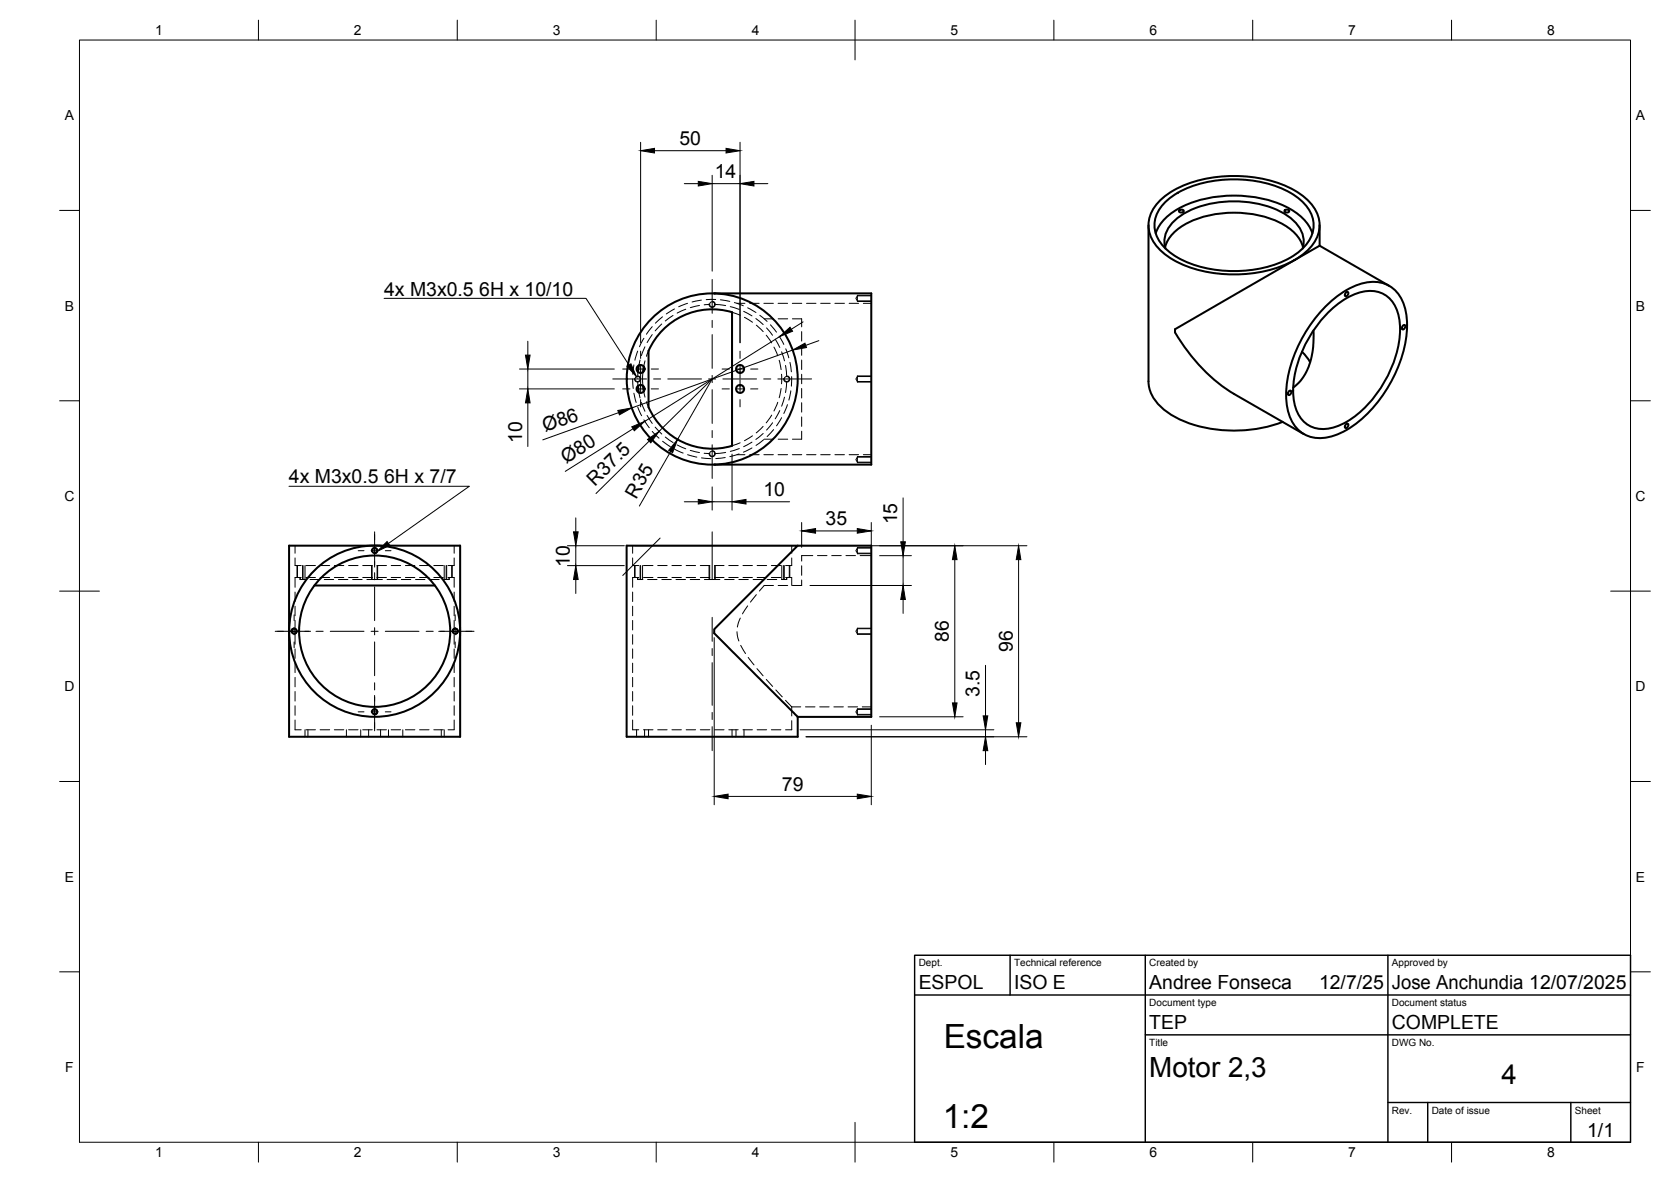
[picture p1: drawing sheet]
<svg xmlns="http://www.w3.org/2000/svg" width="420mm" height="297mm" viewBox="0 0 420 297" stroke-linecap="round" stroke-linejoin="round" font-family="sans-serif">
<!-- layer: Hidden -->
<g fill="none" stroke="#000" stroke-width=".25">
<path d="M166.6 79.6l-1.8 1.6M169.2 79.3l-1.9 1.4M169.6 77.6l-2.1 1.3M172.4 77.7l-2.1 1M172.9 76.2l-2.3 .9M175.9 76.8l-2.3 .5M176.4 75.4l-2.4 .5M178.4 76.5l-1.3 .1M179.7 76.5l2.8 .3M180 75.3h-2.4M181.1 75.3l2.4 .4M183.6 77.1l2.3 .7"/>
<path d="M184.1 78.5l2 .7M184.7 76l2.2 .8M185.3 76.2h2M187 78.2l2.1 1.2M187.2 79.7l2 1.3M188 77.4l2.1 1.1M188.5 76.2h2.4M191.1 79.2l1.8 1.6M192.1 76.2h2.4M195.6 76.2h2.4M199.2 76.2h2.4M202.8 76.2h2.4"/>
<path d="M206.4 76.2h2.3M209.9 76.2h2.4M213.5 76.2h2.4M215.6 74.2v1.6M217.1 76.2h2M219.1 74.3h-3.5l-.4 .7 .4 .6h3.5M159.1 95.3l.1 2.3M159.4 98.8l.6 2.3M159.4 91.7l-.3 2.4M160.3 88.2l-.7 2.3M160.3 95.9l.1 1.1M160.4 93.5l-.1 1.1"/>
<path d="M160.6 98.6l.3 1.4M160.9 90.5l-.3 1.3M161.6 93.6v3.3M161.8 98.4l.4 1.4M161.9 85l-1.1 2.1M162.2 87.2l-.9 2.2M162.2 90.7l-.4 1.4M163.1 88.1l-.6 1.4M164 84.1l-1.3 2M164 82.1l-1.5 1.9M166.4 81.4l-1.7 1.7M190.1 80.1l1.8 1.5"/>
<path d="M190.2 81.7l1.7 1.6M192.2 80.1h2.3M192.7 84.2l1.3 2M192.7 82.4l1.5 1.9M193.7 81.6l1.5 1.9M194.6 87.2l1 2.2M194.9 85.2l1.2 2.1M195.7 80.1h2.4M195.9 90.5l.5 2.4M195.9 84.5l1.2 2.1M196.4 97.6l-.5 2.4M196.5 94.1v2.3"/>
<path d="M196.5 88.4l.8 2.3M197.3 99.8l-.8 2.3M197.5 91.8l.3 2.8M197.6 87.7l.7 2.2M197.8 95.9l-.3 2.7M198.6 91.1l.4 2.3M198.8 98.2l-.4 2.3M199.1 94.6l-.1 2.4M199.2 80.1h2.4v2M201.6 83.3v2.4M201.6 86.9v2.4M201.6 90.5v2.4"/>
<path d="M201.6 94.1v2.3M201.6 97.6v2.4M215.6 94.5v1.5M219.1 94.6h-3.5l-.4 .7 .4 .6h3.5M160.4 102.3l.9 2.2M161.3 101.1l.9 2.3M161.9 105.5l1.4 2M162.5 101l.6 1.3M162.7 104.4l1.3 2M164 108.4l1.7 1.7M164.7 107.3l1.7 1.8M166.6 110.9l2 1.4"/>
<path d="M167.3 109.8l1.9 1.4M169.6 112.9l2.2 1M170.3 111.8l2.1 1M172.9 114.3l2.3 .6M173.6 113.2l2.3 .5M176.4 115.1l2.4 .2M177.1 113.9l1.3 .1M182.4 115l-2.4 .2M182.5 113.7l-2.8 .3M185.3 114.3h2M185.8 114.1l-2.3 .7M185.9 112.7l-2.3 .7"/>
<path d="M186.1 111.3l-2 .7M188.5 114.3h2.4M189.1 111.1l-2.1 1.2M189.1 112.6l-2.2 1M189.2 109.5l-2 1.3M191.9 107.2l-1.8 1.6M191.9 108.9l-1.8 1.5M192 110.5l-1.9 1.4M192.1 114.3h2.4M192.2 110.4h2.3M194 104.3l-1.3 2M194.3 106.2l-1.6 1.9"/>
<path d="M194.5 108l-1.6 1.7M195.6 101.1l-1 2.2M195.6 114.3h2.4M195.7 110.4h2.4M196.1 103.2l-1.2 2M196.5 105l-1.3 2M198 101.7l-.9 2.2M199.2 114.3h2.4M201.6 108.4v2h-2.4M201.6 101.2v2.4M201.6 104.8v2.4M202.8 114.3h2.4"/>
<path d="M206.4 114.3h2.3M209.9 114.3h2.4M213.5 114.3h2.4M215.6 114.7v1.6M217.1 114.3h2M219.1 114.9h-3.5l-.4 .6 .4 .6h3.5M74.2 137.1v1.9M114.2 137.1v1.9M159.1 137.1v1.9M199.1 137.1v1.9M204.4 139.6h-2.8v1.4M205.5 139.6h2.4"/>
<path d="M209.1 139.6h2.4M212.7 139.6h2.4M215.6 137.6v1.6M216.3 139.6h2.8M219.1 137.7h-3.5l-.4 .7 .4 .6h3.5M72.7 158.1v1M74.2 140.2v1.9h1.5M74.2 148.8v2.4M74.2 152.3v2.4M74.2 155.9v2.4M74.2 159.5v2.4M74.8 142.1v3"/>
<path d="M75.5 145.1v.5h1.3M75.7 145.1h-1.5v2.5M76.1 142.1v3.5M76.7 142.1v3.5M76.9 145.1h2.4M76.9 142.1h2.4M78 145.6h2.3M80.5 145.1h2.4M80.5 142.1h2.4M81.5 145.6h2.4M84.1 145.1h2.3M84.1 142.1h2.3"/>
<path d="M85.1 145.6h2.4M87.7 145.1h2.3M87.7 142.1h2.3M88.7 145.6h2.4M91.2 145.1h2.4M91.2 142.1h2.4M92.2 145.6h1.4M93.6 142.1v3.5h1.2M94.8 145.1h2.4M94.8 142.1h2.4M94.8 145.6h1.3M94.8 142.1v3.5"/>
<path d="M97.3 145.6h2.4M98.4 145.1h2.3M98.4 142.1h2.3M100.9 145.6h2.4M101.9 145.1h2.4M101.9 142.1h2.4M104.5 145.6h2.3M105.5 145.1h2.4M105.5 142.1h2.4M108.1 145.6h2.3M109.1 145.1h2.4M109.1 142.1h2.4"/>
<path d="M111.7 142.1v3.5M112.3 142.1v3.5M112.6 145.1h1.6v2.5M112.9 145.1v.5h-1.3M113.6 142.1v3M114.2 140.2v1.9h-1.6M114.2 148.8v2.4M114.2 152.3v2.4M114.2 155.9v2.4M114.2 159.5v2.4M115.7 158.1v1M159.1 140.2v1.9h1.5"/>
<path d="M159.1 148.8v2.4M159.1 152.3v2.4M159.1 155.9v2.4M159.1 159.5v2.4M159.7 142.1v3M160.3 145.1v.5h1.3M160.6 145.1h-1.5v2.5M161 142.1v3.5M161.6 142.1v3.5M161.8 145.1h2.4M161.8 142.1h2.4M162.8 145.6h2.4"/>
<path d="M165.4 145.1h2.3M165.4 142.1h2.3M166.4 145.6h2.4M169 145.1h2.3M169 142.1h2.3M170 145.6h2.4M172.5 145.1h2.4M172.5 142.1h2.4M173.5 145.6h2.4M176.1 145.1h2.4M176.1 142.1h2.4l-.1 3M177.1 145.6h1.3"/>
<path d="M179.7 145.1h2.4M179.7 142.1h2.4M179.7 142.1v3.5h-1.3v-.5M179.7 145.6h1.3M182.2 145.6h2.4M183.2 145.1h2.4M183.2 142.1h2.4M185.3 158.8l.5 2.3M185.8 145.6h2.4M186.1 155.3l-.7 2.3M186.8 145.1h2.4M186.8 142.1h2.4"/>
<path d="M188 152.3l-1.3 2M189.4 145.6h2.3M190.2 149.4l-1.5 1.9M190.4 145.1h2.4M190.4 142.1h2.4M192.9 145.6h2.4M194 145.1h2.3M194 142.1h2.3M194.5 147.1h-2.3l-1.3 1.4M195.7 147.1h2.4M196.6 142.1v3.5M197.2 142.1v3.5"/>
<path d="M197.5 145.1h1.6v2M197.8 145.1v.5h-1.3M198.5 142.1v3M199.1 140.2v1.9h-1.6M201.6 145.8v1.3h-2.4M201.6 142.2v2.4M215.6 157.9v1.5M219.1 158h-3.5l-.4 .6 .4 .7h3.5M74.2 163.1v2.3M74.2 166.7v2.3M74.2 170.2v2.4M74.2 173.8v2.4"/>
<path d="M74.2 177.4v2.4M114.2 163.1v2.3M114.2 166.7v2.3M114.2 170.2v2.4M114.2 173.8v2.4M114.2 177.4v2.4M159.1 163.1v2.3M159.1 166.7v2.3M159.1 170.2v2.4M159.1 173.8v2.4M159.1 177.4v2.4M186.2 162.2l1.3 2"/>
<path d="M188.1 165.2l1.5 1.9M190.3 168l1.6 1.8M192.7 170.7l1.6 1.8M195.1 173.4l1.6 1.7M197.5 176l1.6 1.6M199.1 177.6h2.2M199.1 177.6v2.3M202.5 177.6h2.4M206.1 177.6h2.4M209.7 177.6h2.3M213.2 177.6h2.4M215.6 178.1v1.6"/>
<path d="M216.8 177.6h2.3M219.1 178.3h-3.5l-.4 .6 .4 .6h3.5M74.2 180.9v2.5h1.5M76.7 183.4v1.8M76.9 183.4h2.4M77.4 183.4v1.8M80.5 183.4h2.4M84.1 183.4h2.3M87.1 183.4v1.8M87.7 183.4h2.3M90.7 183.4v1.8M91.2 183.4h2.4"/>
<path d="M92.7 183.4v1.8M94.8 183.4h2.4M95.7 183.4v1.8M97.7 183.4v1.8M98.4 183.4h2.3M101.3 183.4v1.8M101.9 183.4h2.4M105.5 183.4h2.4M109.1 183.4h2.4M111 183.4v1.8M111.7 183.4v1.8M114.2 180.9v2.5h-1.6"/>
<path d="M159.1 180.9v2.5h1.5M160.1 183.4v1.8M161.8 183.4h2.4M162.1 183.4v1.8M163.1 183.4v1.8M165.4 183.4h2.3M169 183.4h2.3M172.5 183.4h2.4M176.1 183.4h2.4M179.7 183.4h2.4M183.2 183.4h2.4M184.1 183.4v1.8"/>
<path d="M185.1 183.4v1.8M186.8 183.4h2.4M187.1 183.4v1.8M190.4 183.4h2.4M194 183.4h2.3M199.1 181.1v2.3h-1.6"/>
<circle cx="179.1" cy="76.5" r=".64"/>
<circle cx="160.3" cy="95.3" r=".63"/>
<circle cx="197.8" cy="95.3" r=".63"/>
<circle cx="179.1" cy="114" r=".63"/>
</g>
<!-- layer: Visible -->
<g fill="none" stroke="#000" stroke-width=".51">
<path d="M288.8 56.6v39.2a9.8 9.8 0 0 0 4.6 7.7 31.7 31.7 0 0 0 22 4.4l4.4-1 2.7-.9M290.6 58.6a12.8 12.8 0 0 1 7.6-7.1 31.4 31.4 0 0 1 26.9 1.4 11 11 0 0 1 4.9 5.7M291.2 50.8a24.7 24.7 0 0 1 15.4-6.4 31.5 31.5 0 0 1 20.4 4.4 9.3 9.3 0 0 1 4.7 9 11.1 11.1 0 0 1-6.2 7.5 33.8 33.8 0 0 1-30.4 0 11.7 11.7 0 0 1-6.2-7.5 8.2 8.2 0 0 1 2.3-7zM292.6 51.2a23.3 23.3 0 0 1 15-6 29.3 29.3 0 0 1 18.2 4.1 8.4 8.4 0 0 1 4.1 9.5 13.5 13.5 0 0 1-8.4 7.3 31.9 31.9 0 0 1-25.4-1.4 9.9 9.9 0 0 1-5.8-8.1 7.8 7.8 0 0 1 2.3-5.4zM296.6 52.8a.68 .68 0 0 1 1 .3 .68 .68 0 0 1-.6 .3 .68 .68 0 0 1-.6-.5zM323.1 52.8a.68 .68 0 0 1 1.1 .3 .68 .68 0 0 1-.7 .3 .68 .68 0 0 1-.5-.5zM331.8 56.6v5.2l17.5 10M179.6 73.7h39.5v43.1h-39.5M293 62.1a10.7 10.7 0 0 1 6.5-6.5 27.4 27.4 0 0 1 24 1.3 9.2 9.2 0 0 1 4.1 5.2M293 62.4a7 7 0 0 1 2.8-7.4 24.4 24.4 0 0 1 17.4-4.3 20.5 20.5 0 0 1 12.4 5.1 6.7 6.7 0 0 1 1.9 6.6M325.5 65.4l-30 17.3v.8a44.1 44.1 0 0 0 14.8 15.5l17.6 10.1M331.8 61.8l-6.3 3.6"/>
<path d="M333.3 77a19.5 19.5 0 0 1 11.2-6.1 7.9 7.9 0 0 1 8.6 6 24.6 24.6 0 0 1-2.1 16.6 31.3 31.3 0 0 1-14 15.3 9.4 9.4 0 0 1-10.1-.4 12.4 12.4 0 0 1-3.5-10.8 34.6 34.6 0 0 1 9.9-20.6zM333.6 78.9a17.1 17.1 0 0 1 10.5-5.8 7.2 7.2 0 0 1 7.6 6.5 24.9 24.9 0 0 1-4 17.1 24.2 24.2 0 0 1-12 10.6 7.4 7.4 0 0 1-10.2-6 24.9 24.9 0 0 1 4-17.1l2-2.8zM338.4 73.6l.2-.2h.4a.68 .68 0 0 1-.1 .8 .68 .68 0 0 1-.7 .2zM160.4 97l.2 1.6M160.6 91.8l-.2 1.7M161.7 96.9l.2 1.5M161.9 92.1l-.2 1.4M166.7 82.9a17.4 17.4 0 0 1 17.4-4.4v33.5a17.5 17.5 0 0 1-21-9.7v-14.1a17.5 17.5 0 0 1 3.6-5.3zM324 98.4l.3-.2h.3a.68 .68 0 0 1 0 .8 .68 .68 0 0 1-.7 .2zM327.4 88.4l1.1 1.3 .9 1.4M330.3 83.1a17.6 17.6 0 0 1-3.8 13.1l-1.3 1.2M352.7 81.9l.2-.2 .4 .1a.68 .68 0 0 1-.1 .7 .68 .68 0 0 1-.7 .2z"/>
<path d="M338.4 106.7l.2-.2h.4a.68 .68 0 0 1-.1 .8 .68 .68 0 0 1-.7 .2zM72.7 137.1h43v48.1h-43zM157.6 137.1h43l-21 21v1l21 21.1v5h-43zM200.6 137.1h18.5v43.1h-18.5M79.1 147.1h30.2"/>
<circle cx="161.1" cy="97.7" r="1.01"/>
<circle cx="161.1" cy="92.7" r="1.01"/>
<circle cx="179.1" cy="95.2" r="21.5"/>
<circle cx="186.1" cy="97.7" r="1.01"/>
<circle cx="186.1" cy="92.7" r="1.01"/>
<circle cx="94.2" cy="138.4" r=".62"/>
<circle cx="73.9" cy="158.6" r=".62"/>
<circle cx="94.2" cy="158.6" r="21.5"/>
<circle cx="94.2" cy="158.6" r="19"/>
<circle cx="114.5" cy="158.6" r=".62"/>
<circle cx="94.2" cy="178.9" r=".62"/>
</g>
<!-- layer: Hidden Narrow -->
<g fill="none" stroke="#000" stroke-width=".25">
<path d="M179.2 75.7a.77 .77 0 0 1 .6 .9 .77 .77 0 0 1-.9 .6 .77 .77 0 0 1-.6-.8M215.6 75.8h3.5M215.6 74.2h3.5M160.4 94.5a.77 .77 0 0 1 .7 .9 .77 .77 0 0 1-.9 .6 .77 .77 0 0 1-.6-.9M198 94.5a.77 .77 0 0 1 .6 .9 .77 .77 0 0 1-.9 .6 .77 .77 0 0 1-.6-.9M215.6 96h3.5M215.6 94.5h3.5M179.2 113.2a.77 .77 0 0 1 .6 .9 .77 .77 0 0 1-.9 .7 .77 .77 0 0 1-.6-.9M215.6 116.3h3.5M215.6 114.7h3.5M215.6 139.2h3.5M215.6 137.6h3.5"/>
<path d="M74.7 142.1v3M75.5 145.1v.5M76.2 142.1v3.5M93.4 142.1v3.5M95 142.1v3.5M112.2 142.1v3.5M112.9 145.1v.5M113.7 142.1v3M159.6 142.1v3M160.3 145.1v.5M161.1 142.1v3.5M178.3 142.1v3.5"/>
<path d="M179.8 142.1v3.5M197 142.1v3.5M197.8 145.1v.5M198.6 142.1v3M215.6 159.4h3.5M215.6 157.9h3.5M215.6 179.7h3.5M215.6 178.1h3.5"/>
</g>
<!-- layer: Visible Narrow -->
<path d="M93.4 138.5a.77 .77 0 0 1 .7-.9 .77 .77 0 0 1 .9 .6 .77 .77 0 0 1-.7 .9M73.2 158.8a.77 .77 0 0 1 .6-.9 .77 .77 0 0 1 .9 .6 .77 .77 0 0 1-.6 .9M113.7 158.8a.77 .77 0 0 1 .6-.9 .77 .77 0 0 1 .9 .6 .77 .77 0 0 1-.6 .9M93.4 179a.77 .77 0 0 1 .7-.9 .77 .77 0 0 1 .9 .6 .77 .77 0 0 1-.7 .9" fill="none" stroke="#000" stroke-width=".25"/>
<!-- layer: Visible -->
<g fill="#000">
<circle cx="179.6" cy="73.7" r=".25"/>
<circle cx="179.6" cy="116.8" r=".25"/>
</g>
<!-- layer: BORDER -->
<g fill="none" stroke="#000" stroke-width=".25">
<path d="M20 10.1h390v276.9h-390zM65 5.1v5M115 5.1v5M165 5.1v5M215 5.1v10M265 5.1v5M315 5.1v5M365 5.1v5M15 52.9h5M410 52.9h5M15 100.7h5M410 100.7h5"/>
<path d="M15 148.6h10M405 148.6h10M15 196.4h5M410 196.4h5M15 244.2h5M410 244.2h5M65 287v5M115 287v5M165 287v5M215 282.1v9.9M265 287v5M315 287v5"/>
<path d="M365 287v5"/>
</g>
<!-- layer: TITLEBLOCK -->
<path d="M230 240.1h180v46.9h-180zM230 250h180M254 240.1v9.9M288 240.1v46.9M349 240.1v46.9M288 260.1h122M349 277.1h61M359 277.1v9.9M395 277.1v9.9" fill="none" stroke="#000" stroke-width=".36"/>
<!-- layer: FD_Dimensions -->
<g fill="none" stroke="#000" stroke-width=".25">
<path d="M161.1 35.8v50.3M164.6 37.9h18M186.1 35.8v50.3M172.1 46.2h3.5M179.1 44.1v24M179.1 46.2h7M189.6 46.2h3.5M130.6 92.7h23.9M130.6 97.7h23.9M132.7 85.8v3.4M132.7 92.7v5M196 84.6l-33.9 21.3"/>
<path d="M199.3 88l-40.5 14.5M201.9 80.9l-2.9 1.8M205.9 85.6l-3.3 1.2M132.7 101.2v11M155.5 103.7l-19 6.8M159.2 107.7l-17.1 10.8M163.2 110.9l-13.3 13.1M165.7 108.4l13.4-13.2-8.7 15.2M168.6 113.5l-7.8 13.7M184.1 114.1v14.1M142.7 137.1h14.3M144.8 130.1v3.6"/>
<path d="M144.8 137.1v5M159.7 137.1h98.5M172.1 126.1h3.5M179.1 122.4v5.8M179.1 126.1h5M187.6 126.1h10.9M201.6 131.3v6.2M205.1 133.4h10.5M219.1 131.3v6.2M221.2 139.6h8M227.1 125.1v11.1M227.1 139.6v7.5"/>
<path d="M142.7 142.1h14.3M144.8 145.6v3.5M203.7 147.1h25.5M227.1 150.7v3.4M240.1 140.6v36M256.1 140.6v41M179.6 160.2v42M247.8 167.2v12.7M201.2 183.4h48.7M202.7 185.2h55.5M219.1 182.3v19.9M221.2 180.1h21"/>
<path d="M247.8 183.4v1.8M247.8 188.6v3.5M183.1 200.1h32.5"/>
</g>
<g fill="#000" stroke="#000" stroke-width=".25">
<path d="M161.1 37.9l3.5-.6v1.1zM182.6 37.3l3.5 .6-3.5 .5zM175.6 45.6l3.5 .6-3.5 .5zM186.1 46.2l3.5-.6v1.1zM132.1 89.2h1.2l-.6 3.5zM196 84.6l2.6-2.4 .7 1zM199.3 88l3.1-1.8 .4 1.1zM132.7 97.7l.6 3.5h-1.2zM155.3 103.2l3.5-.7-3.1 1.8zM158.9 107.3l3.2-1.4-2.6 2.4zM162.8 110.4l2.9-2-2.1 2.9zM170.4 110.4l-1.3 3.4-1-.6z"/>
<path d="M144.2 133.7h1.2l-.6 3.4zM175.6 125.5l3.5 .6-3.5 .6zM184.1 126.1l3.5-.6v1.2zM201.6 133.4l3.5-.6v1.2zM215.6 132.8l3.5 .6-3.5 .6zM226.5 136.2h1.1l-.5 3.4zM144.8 142.1l.6 3.5h-1.2zM227.1 147.1l.5 3.6h-1.1zM240.1 137.1l.5 3.5h-1.1zM256.1 137.1l.6 3.5h-1.2zM239.5 176.6h1.1l-.5 3.5zM247.2 179.9h1.2l-.6 3.5z"/>
<path d="M179.6 200.1l3.5-.5v1.1zM215.6 199.6l3.5 .5-3.5 .6zM247.8 185.2l.6 3.4h-1.2zM255.5 181.6h1.2l-.6 3.6z"/>
</g>
<!-- layer: Smart Centers -->
<g fill="none" stroke="#000" stroke-width=".25">
<path d="M179.1 70.2v8.5M154.1 95.2h8.5M156.6 92.7h1.8M156.6 97.7h1.8M160.2 92.7h1.8M160.2 97.7h1.8M161.1 88.3v1.8M161.1 91.8v3.3M161.1 95.4v3.2M163.7 92.7h1.9M163.7 97.7h1.9M164.3 95.2h1.8"/>
<path d="M167.9 95.2h8.5M178.2 95.2h1.8M179.1 80.5v1.8M179.1 84.1v8.5M179.1 94.3v1.8M179.1 97.9v8.5M181.6 92.7h1.8M181.6 97.7h1.8M181.8 95.2h8.4M185.2 92.7h1.8M185.2 97.7h1.8M186.1 88.3v1.8"/>
<path d="M186.1 91.8v3.3M186.1 95.4v3.2M188.7 92.7h1.9M188.7 97.7h1.9M192 95.2h1.8M195.6 95.2h8.5M161.1 100.4v1.8M179.1 108.2v1.8M179.1 111.8v8.4M186.1 100.4v1.8M90.1 138.4h1.4M93.3 138.4h1.8"/>
<path d="M94.2 133.7v8.8M96.9 138.4h1.4M166 135.2l-9.4 9.4M179.1 133.7v11.9M69.2 158.7h8.9M74 154.5v1.5M74 157.7v1.8M79.5 158.7h1.8M83 158.7h8.5M93.3 158.7h1.8M94.2 143.9v1.8M94.2 147.5v8.5"/>
<path d="M94.2 157.7v1.8M96.9 158.7h8.4M107.1 158.7h1.8M110.3 158.7h8.9M114.4 154.5v1.5M114.4 157.7v1.8M179.1 155.1v6.1M74 161.3v1.5M90.1 178.9h1.4M93.3 178.9h1.8M94.2 161.3v8.5M94.2 171.6v1.8"/>
<path d="M94.2 174.8v8.8M96.9 178.9h1.4M114.4 161.3v1.5M179.1 163v1.7M179.1 166.5v10.8M179.1 179v1.8M179.1 182.6v6"/>
</g>
<!-- layer: Hole Notes -->
<path d="M157.6 92l1-.6 1.4 3.3zM94.8 138.6l2.5-2.5 .7 .9z" fill="#000" stroke="#000" stroke-width=".25"/>
<path d="M96.6 75h50.7l10.9 16.7M72.7 122.2h45.3l-20.3 14.4" fill="none" stroke="#000" stroke-width=".25"/>
<g font-size="8.4">
<text x="237.3" y="263.4">Escala</text>
<text x="237" y="283.4">1:2</text>
</g>
<g font-size="7">
<text x="289" y="270.6">Motor 2,3</text>
<text x="377.5" y="272.3">4</text>
</g>
<g font-size="4.9">
<text x="170.9" y="36.4">50</text>
<text x="179.7" y="44.8">14</text>
<text x="96.6" y="74.3">4x M3x0.5</text>
<text x="120.5" y="74.3">6H x 10/10</text>
<text x="131.3" y="111.3" transform="rotate(-90 131.3 111.3)">10</text>
<text x="137.1" y="108.7" transform="rotate(-20 137.1 108.7)">Ø86</text>
<text x="142.3" y="116.5" transform="rotate(-32 142.3 116.5)">Ø80</text>
<text x="72.7" y="121.5">4x M3x0.5</text>
<text x="96.6" y="121.5">6H x 7/7</text>
<text x="149.5" y="122.3" transform="rotate(-45 149.5 122.3)">R37.5</text>
<text x="160" y="125.6" transform="rotate(-60 160 125.6)">R35</text>
<text x="191.9" y="124.6">10</text>
<text x="207.6" y="132">35</text>
<text x="225.6" y="131.8" transform="rotate(-90 225.6 131.8)">15</text>
<text x="143.3" y="142.5" transform="rotate(-90 143.3 142.5)">10</text>
<text x="238.6" y="161.3" transform="rotate(-90 238.6 161.3)">86</text>
<text x="254.7" y="163.9" transform="rotate(-90 254.7 163.9)">96</text>
<text x="246.3" y="175.2" transform="rotate(-90 246.3 175.2)">3.5</text>
<text x="196.6" y="198.7">79</text>
<text x="231" y="248.5">ESPOL</text>
<text x="255" y="248.5">ISO E</text>
<text x="289" y="248.5">Andree Fonseca</text>
<text x="331.7" y="248.5">12/7/25</text>
<text x="350" y="248.5">Jose Anchundia 12/07/2025</text>
<text x="289" y="258.6">TEP</text>
<text x="350" y="258.6">COMPLETE</text>
<text x="399.1" y="285.7">1/1</text>
</g>
<g font-size="3.5">
<text x="39" y="8.8">1</text>
<text x="89" y="8.8">2</text>
<text x="139" y="8.8">3</text>
<text x="189" y="8.8">4</text>
<text x="239" y="8.8">5</text>
<text x="289" y="8.8">6</text>
<text x="339" y="8.8">7</text>
<text x="389" y="8.8">8</text>
<text x="16.3" y="30.2">A</text>
<text x="411.3" y="30.2">A</text>
<text x="16.3" y="78">B</text>
<text x="411.3" y="78">B</text>
<text x="16.2" y="125.9">C</text>
<text x="411.2" y="125.9">C</text>
<text x="16.2" y="173.7">D</text>
<text x="411.2" y="173.7">D</text>
<text x="16.3" y="221.6">E</text>
<text x="411.3" y="221.6">E</text>
<text x="16.4" y="269.4">F</text>
<text x="411.4" y="269.4">F</text>
<text x="39" y="290.8">1</text>
<text x="89" y="290.8">2</text>
<text x="139" y="290.8">3</text>
<text x="189" y="290.8">4</text>
<text x="239" y="290.8">5</text>
<text x="289" y="290.8">6</text>
<text x="339" y="290.8">7</text>
<text x="389" y="290.8">8</text>
</g>
<g font-size="2.5">
<text x="231" y="242.9">Dept.</text>
<text x="255" y="242.9">Technical reference</text>
<text x="289" y="242.9">Created by</text>
<text x="350" y="242.9">Approved by</text>
<text x="289" y="252.8">Document type</text>
<text x="350" y="252.8">Document status</text>
<text x="289" y="262.9">Title</text>
<text x="350" y="262.9">DWG No.</text>
<text x="350" y="279.9">Rev.</text>
<text x="360" y="279.9">Date of issue</text>
<text x="396" y="279.9">Sheet</text>
</g>
</svg>
